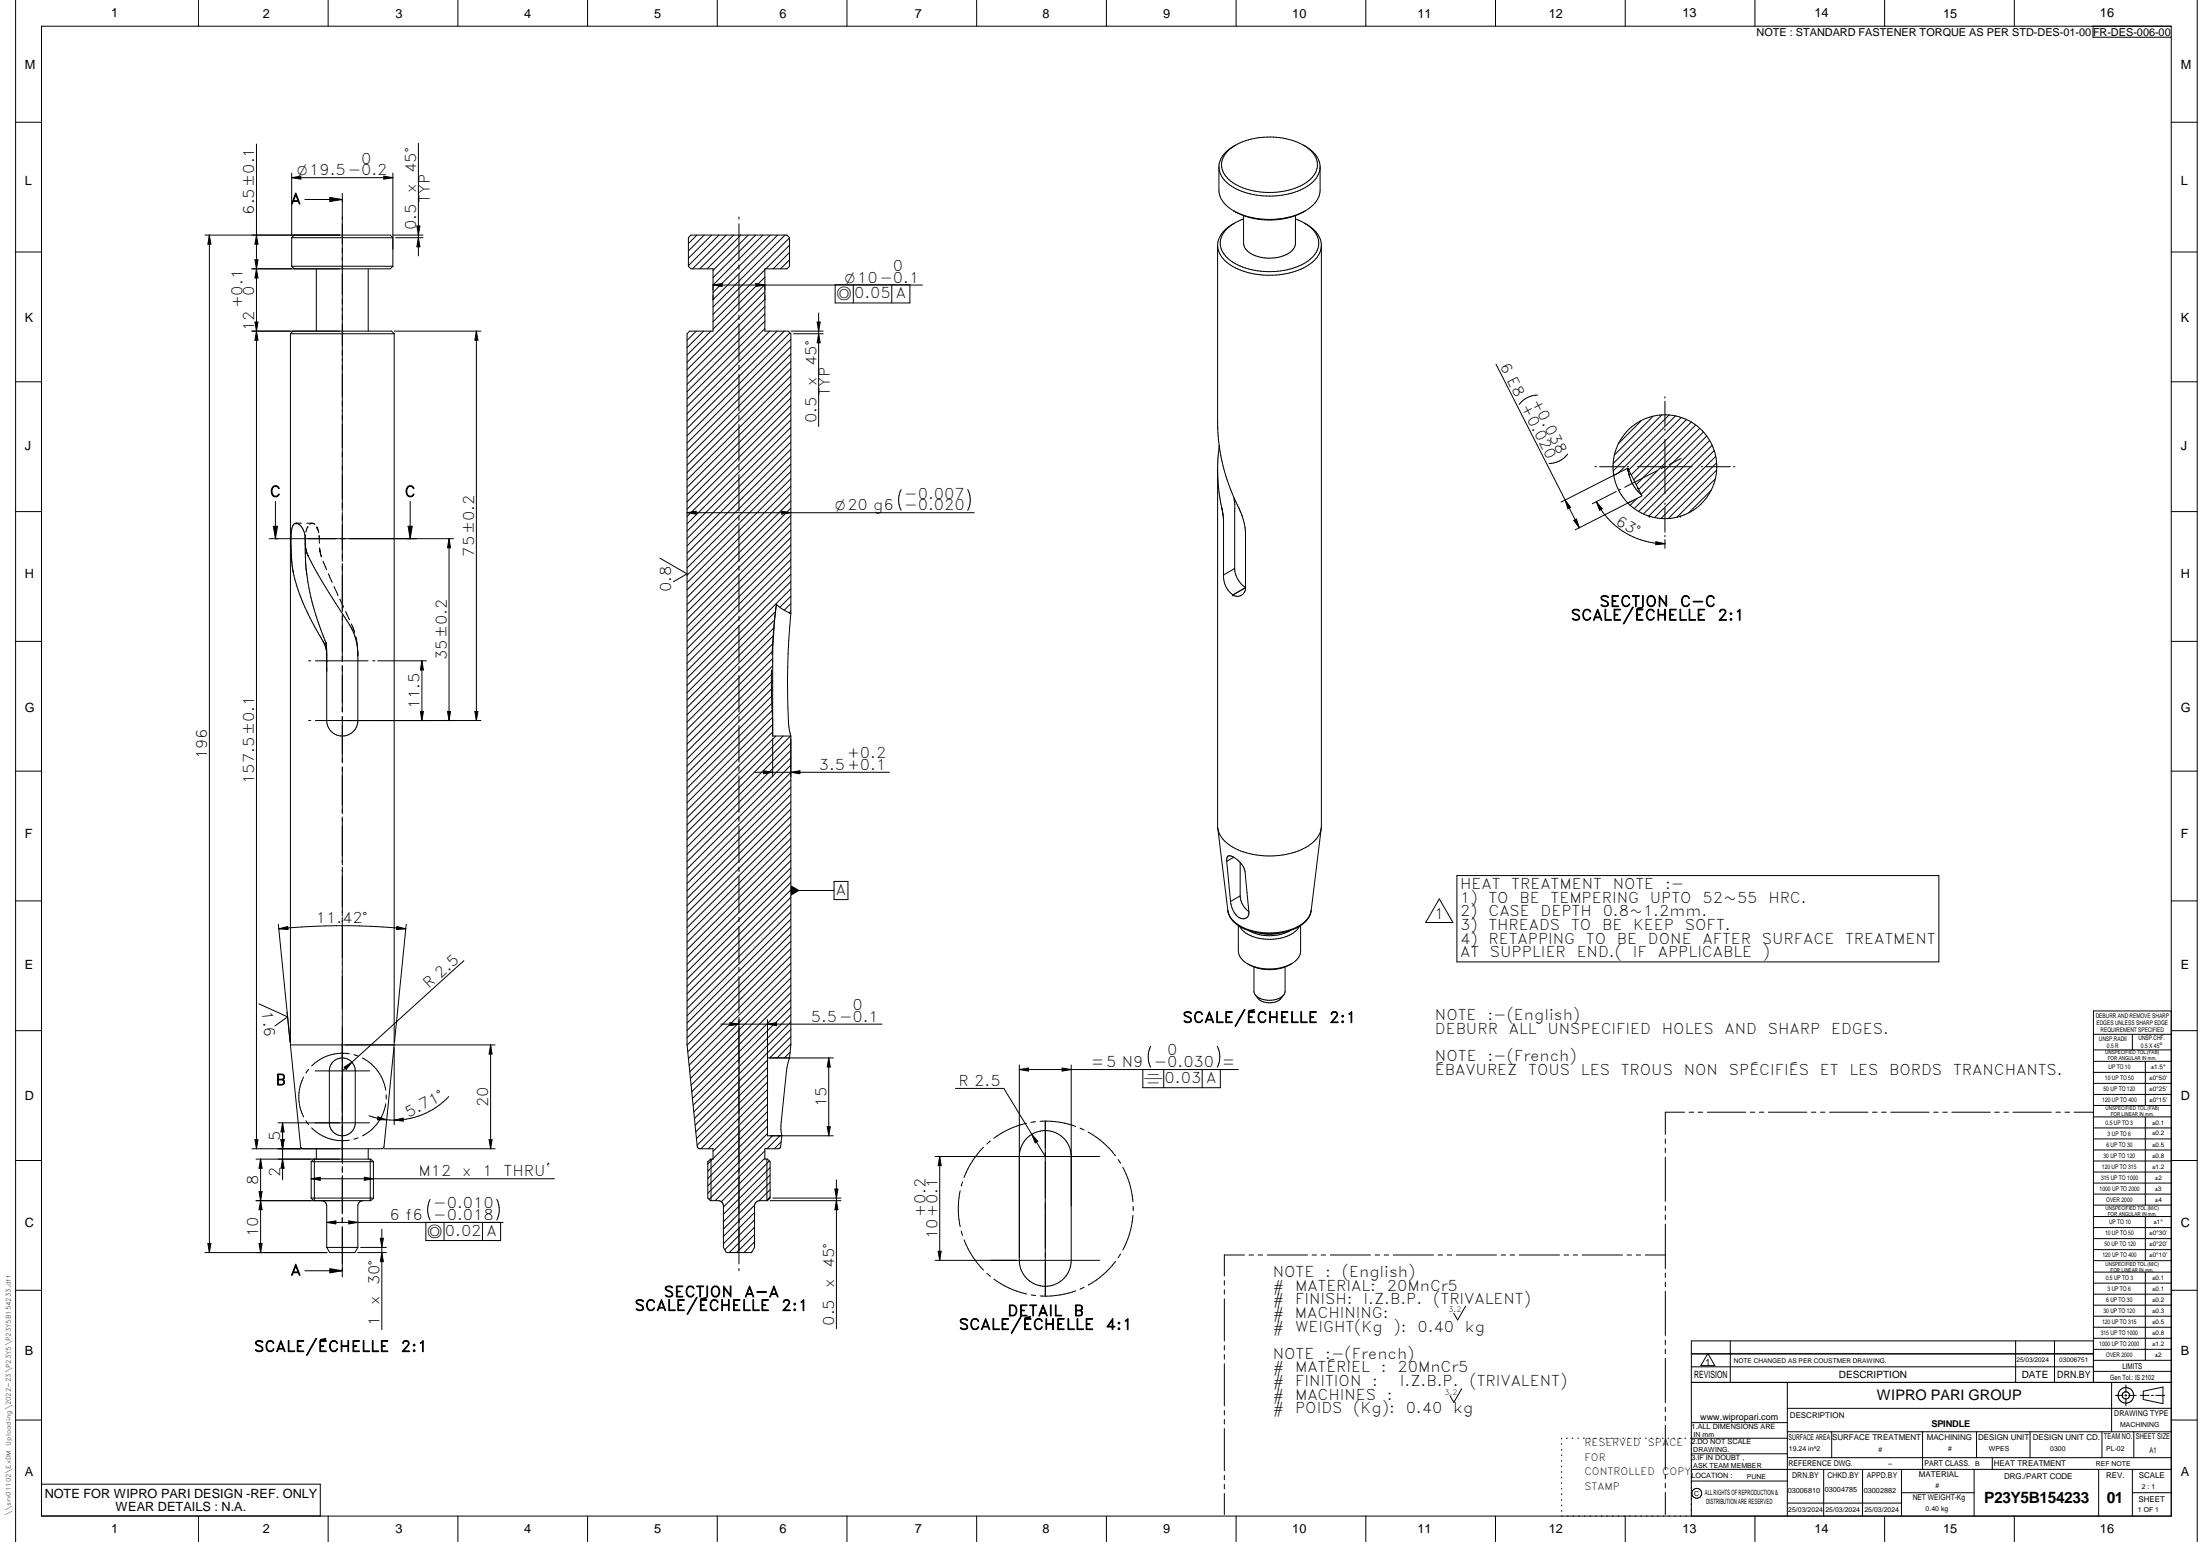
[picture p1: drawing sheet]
<svg xmlns="http://www.w3.org/2000/svg" width="848mm" height="594mm" viewBox="0 0 848 594" stroke-linecap="round" stroke-linejoin="round" font-family="sans-serif">
<g fill="none" stroke="#000" stroke-width=".39">
<path d="M6 .1v593.9M16 10.1h821v574h-821zM76.5 .1v10M126.5 .1v10M176.5 .1v10M226.5 .1v10M276.5 .1v10M326.5 .1v10M376.5 .1v10M426.5 .1v10M476.5 .1v10M526.5 .1v10"/>
<path d="M576.5 .1v10M626.5 .1v10M676.5 .1v10M726.5 .1v10M776.5 .1v10M806.8 10.1v4.3h30.2M847 .1v593.9M6 47.1h10M98.9 55.5v387.1M161.3 55.2v43.4M473.2 58.3a24.9 24.9 0 0 1 20.2-5.3 18.8 18.8 0 0 1 13.4 6.9 7.3 7.3 0 0 1-3 10.2 27.9 27.9 0 0 1-29.2-.2 7.3 7.3 0 0 1-1.4-11.6zM476.3 55.9a10.4 10.4 0 0 0-6.4 8.4"/>
<path d="M502.5 55.9a10.4 10.4 0 0 1 6.4 8.4M837 47.1h10M112.4 66.7v23.8M112.4 68.5l3.6-.6v1.1zM112.4 68.5h39M117.5 76.9h14.5M127.1 76.1l4.9 .8-4.9 .8zM132 74.5v4.8M132 79.5v98.1M148 67.9l3.4 .6-3.4 .5zM151.4 66.7v35.9M469.9 64.3v9a9.8 9.8 0 0 0 5.7 7.9"/>
<path d="M508.9 64.3a10.8 10.8 0 0 1-7.7 8.9 29.9 29.9 0 0 1-27.3-2.1 8.9 8.9 0 0 1-4-6.8M508.9 64.3v9a9.9 9.9 0 0 1-5.7 7.9M6 97.1h10M79 90.6h71.5l.9 1h-39M80.7 90.6v392M80.7 90.6l.6 3.5h-1.2zM98.9 90.6l.5 3.5h-1.1zM112.4 91.6v11M113.5 90.6l-1.1 1M151.5 90.6h11.5M152.5 91.6h10.5M160.7 87.1h1.2l-.6 3.5z"/>
<path d="M161.3 91.6l.6 3.5h-1.2zM268.6 90.6l-3.2 3.3M271.5 90.6l-6.1 6.1M274.3 90.6l-8.9 8.9M277.1 90.6l-11.7 11.7M280 90.6l-13 13M282.8 90.6l-13 13M284.9 83.6v.9M284.9 86.2v14.1M285.6 90.6l-13 13M288.4 90.6l-13.5 13.6M291.3 90.6l-16.4 16.4"/>
<path d="M294.1 90.6l-19.2 19.2M296.9 90.6l-22 22M299.8 90.6l-24.9 24.9M302.6 90.6l-27.7 27.7M304.4 94.5l-9.2 9.1M304.4 91.6l-29.5 29.5M304.4 97.3l-6.3 6.3M469.4 94.5l.2 73.2 1.1 8.4 1.7 6.7 2.6 7.4 3.6 7.9 1.3 5 .2 23.3M475.6 81.2a28.6 28.6 0 0 0 27.6 0M475.6 81.2l.7 .4M476 85.9a10.6 10.6 0 0 0-6.6 8.6M499.4 84.4a12 12 0 0 1 8.9 8.5 9.8 9.8 0 0 1-6.7 9.2 29.2 29.2 0 0 1-27.2-1.7 7.5 7.5 0 0 1-1.9-11.8 16.7 16.7 0 0 1 6.9-4.2"/>
<path d="M499.4 83.1v10.6a6.4 6.4 0 0 1-5.6 5.1 14.2 14.2 0 0 1-13.4-2.5l-.6-1-.4-1.6v-10.6M502.8 85.9a10.6 10.6 0 0 1 6.6 8.6M503.2 81.2a30.6 30.6 0 0 1-26.7 .5M509.4 94.5v223.7a11.1 11.1 0 0 1-7.8 9.2 30.7 30.7 0 0 1-28.1-2.2 9.1 9.1 0 0 1-4.1-7v-137.2M509.4 94.5a10.4 10.4 0 0 1-6.8 8.7 31.1 31.1 0 0 1-28.3-1.1 9.6 9.6 0 0 1-4.9-7.6M837 97.1h10M98.3 100.1h1.1l-.5 3.5zM98.9 103.6l.5 3.5h-1.1zM112.4 102.6l1.1 1M112.4 102.6h39M121.9 103.6v24M141.9 103.6v24"/>
<path d="M151.4 102.6l-.9 1h-53.4M274.9 109.8l3.5-.6v1.2zM274.9 109.8h80.7M284.9 102.1v1.7M284.9 105.6v14M291.4 109.2l3.5 .6-3.5 .6zM294.9 109.6l-30 30M294.9 112.4l-30 30.1M294.9 115.3l-30 30M294.9 118.1l-30 30M294.9 103.9l-20 20.1M294.9 106.8l-20 20"/>
<path d="M304.4 100.1l-3.5 3.5M321.9 109.7v7h28.9v-7M329 109.7v7M343.8 109.7v7M97.1 127.6h53.8l1.1 1M98.3 124.1h1.1l-.5 3.5zM98.9 127.6l.5 3.5h-1.1zM112 128.6h40M112 128.6v274M112.9 127.6l-.9 1M152 128.6v274l-4 39.1-.4 .7-.6 .2h-49.9M152 127.6h33.4"/>
<path d="M183.6 127.6l.6 3.5h-1.2zM183.6 127.6v150M268.4 127.6l-3.5 3.5M271.2 127.6l-6.3 6.4M274.1 127.6l-9.2 9.2M284.9 121.4v1.7M284.9 124.9v14.1M294.9 120.9l-30 30M294.9 123.8l-30 30M294.9 126.6l-30 30M296.7 127.6l-31.8 31.8M299.5 127.6l-34.6 34.6"/>
<path d="M302.3 127.6l-37.4 37.5M304.5 128.2l-39.6 39.7M304.9 130.7l-40 40M304.9 133.6l-40 39.9M304.9 136.4l-40 40M304.9 139.2l-40 40M304.9 127.6h12.4M305.9 128.6h11.4M315 124.1h1.2l-.6 3.5zM315.6 128.6l.6 3.5h-1.2zM315.6 120.6v43.7M6 147.1h10"/>
<path d="M284.9 140.7v1.8M284.9 144.2v14.1M304.9 142l-40 40M304.9 144.9l-40 40M304.9 147.7l-40 40M304.9 150.5l-40 40M304.9 153.4l-40 40M304.9 156.2l-40 40M304.9 159l-40 40M576.7 140.3l32.1 63M592.8 152.2a9 9 0 0 0-7.2 3.7M640.6 159.9l-18.8 18.7"/>
<path d="M641.8 152.8v.6M641.8 154.6v9.4M643.4 159.9l-21.5 21.5M837 147.1h10M132 177.8v19.2M284.9 160.1v1.7M284.9 163.6v14M284.9 179.4v1.7M304.9 161.8l-40 40M304.9 164.7l-40 40M304.9 167.5l-40 40M304.9 170.3l-40 40"/>
<path d="M304.9 173.1l-40 40M304.9 176l-40 40M304.9 178.8l-40 40M470 171.8v.2a71.5 71.5 0 0 0 1.3 25.3v.3M604.3 174.9a9 9 0 0 1-7.1 3.7M614.8 179.8h.6M616.6 179.8h9.4M622.3 175.3l-.5 3.9 .3 3.9M627.2 179.8h.6M631.3 179.8h21M632.9 161.9l-9 9M637.3 160.3l-15 15"/>
<path d="M641.8 169.3v21M641.8 165.2v.6M641.9 179.8l-1.5 .8M645.9 160.2l-22 22M648 176.6l-4.5 2.4M648.1 160.8l-20.2 20.3M650.1 161.6l-21.3 21.3M652 162.6l-22.2 22.2M653.7 163.7l-23 23M655.3 165l-23.6 23.5M655.8 179.8h.6M656.7 166.4l-24.1 24.1"/>
<path d="M657.6 179.8h9.4M657.9 168l-27.9 27.9M657.9 168a20 20 0 0 1 1.7 21M657.9 168a20 20 0 0 0-20.2-7.8 20 20 0 0 0-15.4 15.1M659 169.7l-27.3 27.4M660 171.6l-26.5 26.4M660.8 173.6l-25.2 25.2 .2 .1M661.4 175.8l-23.6 23.6M661.7 178.3l-21.4 21.4M668.2 179.8h.6M6 197.1h10M106.2 193.1v14.4"/>
<path d="M132 197.4v18.9M158.1 193.1v14.4M264.9 197.5h110.6M264.9 197.5l3.5-.6v1.2zM284.9 182.9v14.1M284.9 198.7v1.7M301.4 196.9l3.5 .6-3.5 .6zM304.9 181.6l-40 40M304.9 184.5l-40 40M304.9 187.3l-40 40M304.9 190.1l-40 40M304.9 193l-40 40"/>
<path d="M304.9 195.8l-40 40M304.9 198.6l-40 40M347.4 188.6a9 9 0 0 0 0 8M373.1 188.6a9 9 0 0 1 0 8M471.3 197.6l.1 .1M471.4 197.7v.4M471.4 198.1v.1M471.4 198.2v.1M471.4 198.3l.1 .1M471.5 198.4l.2 23.1M475.7 191.7l.3 2.6v24.7M603.4 192.7l2.1 2.8-1.1 .5z"/>
<path d="M615.4 193.3a29.7 29.7 0 0 0 26.4 16.2M615.4 193.3l2.2 2.7-1 .6zM622.1 183.1a19.8 19.8 0 0 0 5.4 10.7M623 189.4l-9.2 4.7M623.8 182.2l-22 11.2M624.7 188.5l-.7 .4M627.5 180.5h.1M627.5 180.4h.1M627.5 180.4l5.4 10.7-5.4 2.7M627.5 180.4l-5.4 2.7M627.5 180.6v.2M627.5 180.6h.1"/>
<path d="M627.5 193.8l1 .9M627.5 180.8l.1 .4M627.5 180.8h.1M627.6 180.8v.1M627.6 181.3l.1 .1M627.6 181.3h.1M627.6 181.2h.1M627.7 181.4v.1M627.7 181.4h.1M627.7 181.5v.2M627.7 181.7h.1M627.7 181.7l.1 .5"/>
<path d="M627.8 182.2l.2 .8M627.8 182.3h.1M627.9 182.4v.1M628 183h.1M628.1 183v.2M628.1 183.2h.1M628.1 183.2l1.7 4.1 2.9 3.3M629.3 192.9l-22.1 11.2M631.1 192l-2.7 2.7M631.1 187.8h.1M631.1 187.8l.1 .1M631.2 187.9l.4 .6"/>
<path d="M631.6 188.5h.1M635.8 198.9h.1M638.8 181.4l-12.5 6.3M641.8 193.8v.6M641.8 195.6v9.4M647.8 198.9h.1M659.6 189l-8.7 8.6M659.6 189a20 20 0 0 1-31.1 5.7M661.3 184.4l-14.8 14.9M661.8 181.1l-18.7 18.7M837 197.1h10M103.8 207.5h4.8"/>
<path d="M105.4 202.8h1.6l-.8 4.7zM108.8 207.5h66M114.1 201.6a2.46 2.46 0 0 0-1.7 2.6v11.1l.4 4 .9 3.9 1.7 5.5 2.1 5.2 3 6 4.2 7.5M114.1 201.6h2.1M114.1 201.6h.1M114.1 201.6a5.2 5.2 0 0 1 3.5 5.4M117.6 207.5l.2 8.4 .4 5M117.6 207v.5M117.6 207l.1 .6M117.7 207.6l.3 4.1M117.7 206.1l-.1 .9M118 211.7v.1"/>
<path d="M118 211.8v.2M118 212l.5 1.5M118.3 201.6h2.1M118.4 213.4l.2 .4M118.5 213.6l6.2 11.3 11.1 17.8 1.5 4.1 .6 5.1M118.6 202.9l-.7 2.1M118.7 202.9h.1M118.7 214v.1M120.4 201.6l-1 .4M120.4 201.6l1 .4M122.1 203l.2 .3M122.1 203h.1"/>
<path d="M122.3 203.4l.6 1.8M122.3 203.4h.1M123 206.4l.1 2.9M123 206.4h.1M123.2 211.1v.3M123.2 211.1h.1M123.2 211.5l.6 2.7M123.2 211.4v.1M123.3 212.1l.1 .2M123.4 212.4h.1M123.8 214.2v.1M123.8 214.3l.1 .2"/>
<path d="M124.5 216.2l1.4 3.3M132 217.1v18.5M157.3 202.8h1.6l-.8 4.7zM173.1 207.5v70.1M173.1 207.5l.6 3.6h-1.2zM254.4 215l10.5 6.1-5.3 3M284.9 202.2v14.1M284.9 218.1v1.7M304.9 201.4l-40 40M304.9 204.3l-40 40M304.9 207.1l-40 40M304.9 209.9l-40 40"/>
<path d="M304.9 212.7l-40 40.1M304.9 215.6l-40 40M304.9 218.4l-40 40M476 219l-4.3 2.5M476 219a9.3 9.3 0 0 0 4.1 7.3M606.7 200.5l1-.5 1.1 3.3zM638.3 208.7l3.5 .8-3.5 .4zM641.8 207.9v3.3M641.8 206.2v.6M118.2 221l1.1 6.6 1.4 5.7 1.9 6.4 3 7.9M118.2 220.9v.1M126.6 221.1l1.4 3.2"/>
<path d="M128.8 225.9l1.4 3.2M130.2 229.1h.1M131 230.8l1.5 3.1M132 236.7v18.3M133.2 235.6l1.5 3.1M284.9 221.6v14M284.9 237.4v1.7M298.6 238.8l-33.7 33.7M298.9 236l-1 14.3v33.3M298.9 235.7l-34 34M299.3 232.8l-1.1 9.7-.6 9.8M299.3 232.8l-.2 1.6"/>
<path d="M299.3 232.8l2.5 2 3.1 1.6M304.9 235.4l-.7 .7M304.9 221.2l-40 40M304.9 224.1l-40 40M304.9 226.9l-40 40M304.9 232.6l-2.6 2.5M304.9 229.7l-4.3 4.3M304.9 236.4v-107.8l-1-1h-9v-24h8.5l1-1v-11l-1-1h-37l-1 1v11l1 1h8.5v24h-9l-1 1v274l3.9 39.1 .7 .8 5.4 .1v4h-1l-1 1v14l1 1h3a2.02 2.02 0 0 1 2 2v16l1.1 2h9.7l1.2-2v-16a2.02 2.02 0 0 1 2-2h3l1-1v-14l-1-1h-1v-4h5.1l.9-.6a14.2 14.2 0 0 0 .1-6.9l2.2-22.5 1.2-5 .5-5v-119M304.9 236.4a259.2 259.2 0 0 0-.6 44.8l.6 2.4M471.7 221.5a9 9 0 0 0 3.5 7.7l4.9-2.8M475.3 229.2h.1M480.1 226.4l-4.8 2.8"/>
<path d="M480.1 226.4a3.1 3.1 0 0 1-1.5 2.9 3.1 3.1 0 0 1-3.3-.1M6 247.1h10M119 254.6h.8M121.6 254.6h20.3M124.7 247.4h.1M124.7 247.4l1 2.5 .2 2.4M125.6 247.6l.1 .1M125.7 247.7l.2 6.9M125.7 248.2l.1 .3M125.9 254.6h.1M125.9 254.6v18.6a13.2 13.2 0 0 0 1.1 7.8 6 6 0 0 0 4.9 2.6M125.9 254.6v3.9"/>
<path d="M125.9 257.9v.4M125.9 252.3h.1M125.9 252.3v2.3M132 256.4v17.9M135.4 240.4l1.3 3.2M137.2 245.4l.6 3.4M137.9 250.6v1.3M137.9 252.3h.1M137.9 252.3v20.9a13.2 13.2 0 0 1-1 7.8 5.9 5.9 0 0 1-4.9 2.6M137.9 251.9v.4M143.7 254.6h.8M145.6 254.6h18.8"/>
<path d="M162.6 254.6l.6 3.5h-1.1zM162.6 254.6v23M284.9 240.9v14.1M284.9 256.7v1.7M297.4 258.1l.5 25.5M297.9 253.7l-33 33M297.9 256.5l-33 33M297.9 259.4l-33 33M297.9 254.6h.1M297.9 250.8l-33 33.1M298 247.9l-33.1 33.1M298.2 244.9l-33.3 33.3"/>
<path d="M298.4 241.9l-33.5 33.5M837 247.1h10M119 277.6h.8M121.6 277.6h63.8M132 276v17.9M162.1 274.1h1.1l-.6 3.5zM172.5 274.1h1.2l-.6 3.5zM183 274.1h1.2l-.6 3.5zM284.9 260.2v14.1M284.9 276.1v1.7M284.9 279.5v14.1M297.9 262.2l-33 33"/>
<path d="M297.9 265l-33 33M297.9 267.8l-33 33M297.9 270.7l-33 33M297.9 273.5l-33 33M297.9 276.3l-33 33M297.9 279.1l-33 33M6 297.1h10M132 283.6h.1M132 295.4v18.2M284.9 295.4v1.7M284.9 298.9v14M290.9 297.5h52"/>
<path d="M294.4 296.9l3.5 .6-3.5 .6zM297.9 282l-33 33M297.9 284.6v14.7M297.9 283.6h7M299.1 283.6l-34.2 34.2M301.9 283.6l-37 37M304.7 283.6l-39.8 39.9M304.9 286.3l-40 40M304.9 289.1l-40 40M304.9 292l-40 40M304.9 294.8l-40 40M304.9 297.6l-40 40"/>
<path d="M304.9 297.5l3.5-.6v1.2zM837 297.1h10M132 314.7v18.5M284.9 314.7v1.8M284.9 318.2v14.1M304.9 300.4l-40 40M304.9 303.3l-40 40M304.9 306.1l-40 40M304.9 308.9l-40 40M304.9 311.7l-40 40M304.9 314.6l-40 40M304.9 317.4l-40 40"/>
<path d="M469.4 319l3.9 31.8M509.3 319l-4 32.5M132 334.1v18.8M284.9 334.1v1.7M284.9 337.6v14M304.9 320.2l-40 40M304.9 323.1l-40 40M304.9 325.9l-40 40M304.9 328.7l-40 40M304.9 331.6l-40 39.9M304.9 334.4l-40 40M304.9 337.2l-40 40"/>
<path d="M321.5 339.6h5.4v7h-5.4zM472.9 331.8l1.4 15.5M475.6 330.3l-2.7 1.5M475.6 330.3l-.3-.2a1.49 1.49 0 0 0-2-.2 1.49 1.49 0 0 0-.4 1.9M475.6 330.3l2.5 2M478.1 332.3v12.9M478.1 332.3l1.2 1.6 .6 1.6 1.5 15.9a2.44 2.44 0 0 1-1.5 2.5 2.44 2.44 0 0 1-2.9-.8l-1.8-2.7-.9-3.1M561.6 337.3h185.8v33.3h-185.8zM6 347.1h10M107.3 356.1l4.5 45.4M107.5 357.8a246.6 246.6 0 0 1 48.9 0M107.5 357.8l3.4-.8 .1 1.1z"/>
<path d="M132 353.4v19.1M153 357l3.4 .8-3.5 .3zM156.6 356.1l-4.5 45.4M284.9 353.4v1.7M284.9 356.9v14M304.9 340l-40 40M304.9 342.9l-40 40M304.9 345.7l-40 40M304.9 348.5l-40 40M304.9 351.3l-40 40.1M304.9 354.2l-40 40M304.9 357l-40 40"/>
<path d="M304.9 359.8l-40 40M304.9 343.1h16.6M473.3 350.8h.1M473.3 350.8a10.6 10.6 0 0 0 8.3 7.8l5.7 1.1 4.9-.1 4.9-1 4.4-2.1a9.4 9.4 0 0 0 3.4-3.8M473.3 350.8a10.8 10.8 0 0 0 8.7 7.6 23.9 23.9 0 0 0 20.8-3.1l1.6-1.8 .9-2M477.4 356.6v9.8a7.2 7.2 0 0 0 5.7 5.9 17.6 17.6 0 0 0 16.8-2.5l1.1-1.6 .3-1.2 .1-10.4M478.1 345.2a7.8 7.8 0 0 0 3.3 6M478.1 345.2l-3.8 2.1M481.5 358.5a17 17 0 0 0 15.8 0M485.9 359.6a17.2 17.2 0 0 0 6.9 0M500.9 356.9a13.2 13.2 0 0 1-12 5 12.9 12.9 0 0 1-11-5M505.3 351.5l-.3 1"/>
<path d="M505.4 350.9l-.1 .6M554.8 346.3l5.3 9.1h-10.5zM837 347.1h10M132 372.7v17.6M178.8 370.1l-46.8 42.5M284.9 372.7v1.8M284.9 376.2v14.1M304.9 379.6l-38.5 38.5M304.9 376.8l-38.8 38.7M304.9 374l-39 38.9M304.9 371.1l-39.3 39.3M304.9 362.6l-40 40.1"/>
<path d="M304.9 368.3l-39.5 39.5M304.9 365.5l-39.8 39.7M480.9 371.3a17 17 0 0 0 17 0M483.4 372.5v9.4a4.9 4.9 0 0 0 5.3 3.5 7.8 7.8 0 0 0 6-1.9M495.4 372.5v9.4a3.9 3.9 0 0 1-1.6 2.8 6.7 6.7 0 0 1-8.9 0l-1-1.4M6 397.1h10M99.8 386.8l11.1 5-5 3.5M132 390.4v3.4M132 393.9v54.4M277.9 394.6h62.1M281.4 394l3.5 .6-3.5 .6zM284.9 392v95"/>
<path d="M295.9 394.6l3.5-.6v1.2zM295.9 392.8v44.8h25.3M304.9 399.4l-8.2 8.2M304.9 396.6l-37 36.9M304.9 393.8l-37.2 37.1M304.9 390.9l-37.5 37.5M304.9 382.5l-38.2 38.1M304.9 388.1l-37.7 37.7M304.9 385.3l-38 37.9M807 398.5h30M822 398.5v6M837 397.1h10"/>
<path d="M837 389.5h-30v143.1M112 402.6h78.9M112 402.6l3.9 39.1 .4 .7 .6 .2M117 415a16.8 16.8 0 0 0 0 15.3M118.9 412l-1 1.4M121.5 412.6h21M128.4 409a5 5 0 0 1 5.5-1 5 5 0 0 1 3 4.6v20a5 5 0 0 1-4.9 5 5 5 0 0 1-5-5v-20l.3-1.9zM132.7 411.1l3-1.9-2.2 2.8zM134.7 406a16.7 16.7 0 0 0-14.6 4.7M136.4 406.3l1.6 .6M139.7 407.6a16.8 16.8 0 0 1 9 12.4M152 403.6v29.7"/>
<path d="M189.1 402.6l.6 3.5h-1.2zM189.1 402.6v40M295.9 408.4l-27.7 27.7M295.9 411.2l-27.4 27.5M295.9 419.7l-22.9 22.9M295.9 414.1l-27.2 27.1M295.9 416.9l-25.7 25.7M295.9 407.6h25.3M304.6 405.4l-2.2 2.2M304.9 402.3l-5.4 5.3M319.5 407.6l.6 3.5h-1.2zM319.5 407.6v30"/>
<path d="M368.3 419.3h18.7l15.9 26.3M392.9 410.3v75.3a10 10 0 0 0 10 10 10 10 0 0 0 10-10v-75.3M392.9 412.1h84.5M392.9 412.1l3.6-.6v1.1zM409.4 411.5l3.5 .6-3.5 .5zM440.5 412.1v7h29.9v-7M443.6 403.1a9 9 0 0 0 0 8.1M448.6 412.1v7M463.4 412.1v7M469.3 403.1a9 9 0 0 1 0 8.1M807 404.5h30M807 408.9h30"/>
<path d="M807 413.2h30M807 417.4h30M827 408.9v17M98.3 439.1h1.1l-.5 3.5zM108.3 439.1h1.2l-.6 3.5zM108.9 432.6l.6 3.5h-1.2zM108.9 432.6v22M117.9 431.8l1 1.4M120.1 434.5a16.9 16.9 0 0 0 14.6 4.8M138.1 438.4l-1.7 .5M142.2 429.9l4.8 1.2 5 .4M142.5 432.6h-35.3"/>
<path d="M145.7 430.3l3.4 1.1h-3.6zM148.7 425.2a16.8 16.8 0 0 1-9 12.4M148.9 421.7v1.8M152 431.5l3.4-.7 .1 1.1zM173 422.5a28.9 28.9 0 0 1-21 9M188.5 439.1h1.2l-.6 3.5zM295.9 428.2l-23 23M295.9 431.1l-23 22.9M295.9 433.9l-23 23M295.9 436.7l-23 23M295.9 422.6l-21 21M295.9 425.4l-21 21"/>
<path d="M297.8 437.6l-24.5 24.5M300.7 437.6l-5 5M301.1 439.9l-2.6 2.7M318.9 434.1h1.2l-.6 3.5zM381.7 439.6l-1.3 1.2M395.7 432.8a33.4 33.4 0 0 0-12.6 5.7M397.7 437l2.3 2.7-.9 .6zM399.2 432.2l-1.7 .2M400.9 432a33.1 33.1 0 0 1 13.8 2M402.9 431.9v67.4M416.3 434.6l1.6 .8M419.5 436.2a33.7 33.7 0 0 1 10.5 9"/>
<path d="M642 438.8v1.7M649.4 428.5h-7.4v8.5M651.2 428.5h1.7M654.6 428.5h1.8M658.2 428.5h14.8M674.7 428.5h1.7M678.2 428.5h1.7M681.7 428.5h14.8M698.3 428.5h1.7M701.8 428.5h1.7M705.3 428.5h14.8M721.8 428.5h1.8"/>
<path d="M725.3 428.5h1.8M728.9 428.5h14.7M745.4 428.5h1.7M748.9 428.5h1.7M752.4 428.5h14.8M769 428.5h1.7M772.5 428.5h1.7M776 428.5h14.8M792.5 428.5h1.8M796 428.5h1.8M799.5 428.5h7.4M807 421.6h30"/>
<path d="M807 425.9h30M807 430.3h30M807 434.6h30M807 438.8h30M827 430.3v34M6 447.1h10M98.7 446.6h44.2l1.1 1M99.9 459.1h1.1l-.5 3.5zM100.5 446.6l.5 3.5h-1.1zM100.5 446.6v36M108.9 446.6l.6 3.5h-1.2zM120 447.6h24"/>
<path d="M120 447.6v14M120 454.1h93.7M120 454.1l3.4-.5v1.1zM120.9 446.6l-.9 1M121.2 446.6v16M121.9 442.6v4M132 449.4v2.4M132 452.9v14.7M140.4 453.6l3.6 .5-3.6 .6zM141.9 442.6v4M142.7 446.6v16M144 447.6v14"/>
<path d="M148.1 442.6h42.8M274.1 446.6v16M274.7 446.6l-1.8 1.8M294.9 443.4l-19.2 19.2M294.9 446.2l-16.8 16.8M295.6 446.6v16M296.6 447.3l-17.7 17.7M296.9 449.9l-18 17.9M296.9 452.7l-18 18M296.9 455.5l-18 18M296.9 458.3l-4.3 4.3M321.8 458.1h1.2l-.6 3.5z"/>
<path d="M322.4 454.6v57.3M362.2 445.6v40M362.2 445.6l.6 3.5h-1.1zM370.1 458.7a33.4 33.4 0 0 0 0 13.9M371.1 455.3l-.5 1.7M379.1 442a34.1 34.1 0 0 0-7.5 11.7M412.9 445.6a10 10 0 0 0-10-10 10 10 0 0 0-10 10M423.9 445.6h-63.4M431 446.7l.9 1.4M432.8 449.7a32.8 32.8 0 0 1 3.9 13.3M642 442.3v1.7M642 445.8v17.1"/>
<path d="M807 443h30M807 447.3h30M807 451.5h30M807 455.8h30M837 447.1h10M80.1 479.1h1.2l-.6 3.5zM99.9 479.1h1.1l-.5 3.5zM100.5 462.6l.5 3.5h-1.1zM120 461.6h24M120 461.6l.9 1M124 462.6a1.99 1.99 0 0 1 1.9 2v16M125.9 471h68.1"/>
<path d="M125.9 471l3.6-.6v1.1zM132 469.1v2M132 472.5v14.5M134.5 470.4l3.4 .6-3.4 .5zM140 462.6a2.02 2.02 0 0 0-2.1 2v16M144 461.6l-1.1 1h-44.2M146.6 477.1h1.2l-.6 3.5zM147.2 473.6v38.7M165.8 462a9 9 0 0 0 0 8.1M171.2 471v6.9M186 471v6.9M191.5 462a9 9 0 0 1 0 8.1"/>
<path d="M193 471v6.9h-28.8v-6.9M290.9 478.5l-4.1 4.1M290.9 475.7l-7 6.9M290.9 472.8l-9.8 9.8M290.9 467.2l-12 12M290.9 470l-11.5 11.5M290.9 464.3l-12 12M296.9 461.2l-1.5 1.4M296.9 462.6h27.3M297.9 461.6h26.3M322.4 462.6l.6 3.5h-1.2zM370.6 474.3l.5 1.7"/>
<path d="M371.6 477.6a33.7 33.7 0 0 0 7.5 11.7M436.7 468.3a33.7 33.7 0 0 1-3.9 13.3M436.8 464.8v1.7M642 464.6v1.8M642 468.1v1.8M642 471.6v17.1M807 460h30M807 464.3h30M807 468.7h30M807 472.9h30M807 477.2h30M827 468.7v17"/>
<path d="M6 497.1h10M79 482.6h47M117.5 489.6h14.5M125.9 480.6l1.2 2h9.7l1.1-2M125.9 480.6h12M127.1 488.8l4.9 .8-4.9 .8zM132 487.2v4.8M137.8 482.6h11.1M139 480.6h9.9M147.2 482.6l.6 3.5h-1.2zM284.9 488.7v.9M289.9 482.3l-.3 .3"/>
<path d="M361.7 482.1h1.1l-.6 3.5zM380.4 490.6l1.3 1.1M383.1 492.8a33.7 33.7 0 0 0 12.7 5.7M397.5 498.9l1.7 .2M414.7 497.3a33.4 33.4 0 0 1-13.7 2M417.9 495.9l-1.6 .8M423.9 485.6h-63.4M430 486a33.9 33.9 0 0 1-10.5 9.1M431.9 483.1l-.9 1.5M472 493.4v1.7M472 496.9v1.7M479.7 483.5h-7.7v8.1"/>
<path d="M481.5 483.5h1.7M485 483.5h1.7M488.5 483.5h15.5M505.8 483.5h1.7M509.3 483.5h1.7M512.8 483.5h15.5M530.1 483.5h1.7M533.6 483.5h1.7M537.1 483.5h15.5M554.4 483.5h1.7M557.9 483.5h1.7M561.4 483.5h15.5"/>
<path d="M578.7 483.5h1.7M582.1 483.5h1.8M585.7 483.5h15.5M602.9 483.5h1.8M606.4 483.5h1.8M609.9 483.5h15.6M627.2 483.5h1.7M630.7 483.5h1.8M634.2 483.5h7.8M642 490.5v1.7M642 494v1.7M642 497.5v17"/>
<path d="M807 481.4h30M807 485.7h30M807 490.1h30M807 494.3h30M807 498.6h30M827 490.1v34M837 497.1h10M472 500.4v16.2M472 518.4v1.7M564.9 503.3l-3 5.2-1.5-2.6M642 516.3v1.7M642 519.8v1.7"/>
<path d="M667 516.6v16M777 516.6v16M792 516.6v16M807 516.6h-155v67.5M807 502.8h30M807 507.1h30M807 511.3h30M807 515.6h30M807 519.9h30M472 521.9v1.7M472 525.4v16.2M563.5 535.1l-3.1 5.2-1.5-2.6"/>
<path d="M642 523.3v17.1M652 532.6h185.2M652 526.6h155M652 521.6h155M658.4 521.4l2.7 4.7h-5.4zM689 532.6v51.5M807 524.1h30M807 528.3h30M814 532.6v19M815.5 537.6h2.9M819.1 537.6h.7M819.5 533.6v2.9"/>
<path d="M819.5 537.2v.8M819.5 538.7v2.9M820.6 537.6h2.9M825 537.6h3.4M826.2 536l7.6-1.6v6.4l-7.6-1.6zM829.3 537.6h.9M831 537.6h3.5M6 547.1h10M472 543.4v1.7M472 546.9v1.7M472 550.4v16.2M602 554.1v.3"/>
<path d="M602 556.2v.4M602 558.4v.3M603.8 554.1h.4M606 554.1h.3M608.2 554.1h.3M610.4 554.1h.3M612.5 554.1h.4M614.7 554.1h.3M616.9 554.1h.3M619.1 554.1h.3M621.2 554.1h.4M623.4 554.1h.3"/>
<path d="M625.6 554.1h.3M627.8 554.1h.3M629.9 554.1h.4M632.1 554.1h.3M634.3 554.1h.3M636.5 554.1h.3M638.6 554.1h.4M640.8 554.1h.3M642 542.1v1.8M642 545.6v1.8M642 549.1v17.1M643 554.1h.3"/>
<path d="M645.2 554.1h.3M647.3 554.1h.4M649.5 554.1h.3M651.7 554.1h37.3M652 548.1h37M689 542.6h148M689 551.6h148M706.1 551.6v10M741.1 551.6v14.5M761.9 551.6v10M782.6 551.6v10M810.3 551.6v10"/>
<path d="M822.6 551.6v10M837 547.1h10M16 571.8h107.5v12.3h-107.5M472 568.4v1.7M472 571.9v1.7M472 575.4v8.1M602 560.5v.4M602 562.7v.3M602 564.8v.3M602 566.9v.4M602 569.1v.3M602 571.2v.4"/>
<path d="M602 573.4v.3M602 575.5v.4M602 577.7v.3M602 579.8v.3M642 568v1.7M642 571.5v1.7M642 575v8.5M652 570.6h37M652 566.1h185M652 560.1h37M689 561.6h148M689 579.1h44"/>
<path d="M703 566.1v18M718 566.1v18M733 575.1h28M733 566.1v18M761 566.1v18M768 561.6v4.5M809 566.1v18M822 575.1h15M822 566.1v18M76.5 584.1v9.9M126.5 584.1v9.9M176.5 584.1v9.9"/>
<path d="M226.5 584.1v9.9M276.5 584.1v9.9M326.5 584.1v9.9M376.5 584.1v9.9M426.5 584.1v9.9M476.5 584.1v9.9M526.5 584.1v9.9M576.5 584.1v9.9M602 582v.3M626.5 584.1v9.9M676.5 584.1v9.9M726.5 584.1v9.9"/>
<path d="M776.5 584.1v9.9"/>
<circle cx="819.5" cy="537.6" r="3"/>
<circle cx="819.5" cy="537.6" r="1.39"/>
<circle cx="654.1" cy="575.3" r="1.89"/>
</g>
<g fill="#000">
<path d="M112.4 68.5l3.6-.6v1.1zM127.1 76.1l4.9 .8-4.9 .8zM148 67.9l3.4 .6-3.4 .5zM80.7 90.6l.6 3.5h-1.2zM98.9 90.6l.5 3.5h-1.1zM160.7 87.1h1.2l-.6 3.5zM161.3 91.6l.6 3.5h-1.2zM98.9 103.6l.5 3.5h-1.1zM98.3 100.1h1.1l-.5 3.5zM274.9 109.8l3.5-.6v1.2zM291.4 109.2l3.5 .6-3.5 .6zM98.9 127.6l.5 3.5h-1.1z"/>
<path d="M98.3 124.1h1.1l-.5 3.5zM183.6 127.6l.6 3.5h-1.2zM315 124.1h1.2l-.6 3.5zM315.6 128.6l.6 3.5h-1.2zM264.9 197.5l3.5-.6v1.2zM301.4 196.9l3.5 .6-3.5 .6zM603.4 192.7l2.1 2.8-1.1 .5zM615.4 193.3l2.2 2.7-1 .6zM105.4 202.8h1.6l-.8 4.7zM157.3 202.8h1.6l-.8 4.7zM173.1 207.5l.6 3.6h-1.2zM606.7 200.5l1-.5 1.1 3.3z"/>
<path d="M638.3 208.7l3.5 .8-3.5 .4zM162.6 254.6l.6 3.5h-1.1zM162.1 274.1h1.1l-.6 3.5zM172.5 274.1h1.2l-.6 3.5zM183 274.1h1.2l-.6 3.5zM294.4 296.9l3.5 .6-3.5 .6zM304.9 297.5l3.5-.6v1.2zM107.5 357.8l3.4-.8 .1 1.1zM153 357l3.4 .8-3.5 .3zM304.9 341.1l3.5 2-3.5 2zM281.4 394l3.5 .6-3.5 .6zM295.9 394.6l3.5-.6v1.2z"/>
<path d="M132.7 411.1l3-1.9-2.2 2.8zM189.1 402.6l.6 3.5h-1.2zM319.5 407.6l.6 3.5h-1.2zM392.9 412.1l3.6-.6v1.1zM409.4 411.5l3.5 .6-3.5 .5zM98.3 439.1h1.1l-.5 3.5zM108.3 439.1h1.2l-.6 3.5zM108.9 432.6l.6 3.5h-1.2zM145.7 430.3l3.4 1.1h-3.6zM152 431.5l3.4-.7 .1 1.1zM188.5 439.1h1.2l-.6 3.5zM318.9 434.1h1.2l-.6 3.5z"/>
<path d="M397.7 437l2.3 2.7-.9 .6zM99.9 459.1h1.1l-.5 3.5zM100.5 446.6l.5 3.5h-1.1zM108.9 446.6l.6 3.5h-1.2zM120 454.1l3.4-.5v1.1zM140.4 453.6l3.6 .5-3.6 .6zM321.8 458.1h1.2l-.6 3.5zM362.2 445.6l.6 3.5h-1.1zM80.1 479.1h1.2l-.6 3.5zM99.9 479.1h1.1l-.5 3.5zM100.5 462.6l.5 3.5h-1.1zM125.9 471l3.6-.6v1.1z"/>
<path d="M134.5 470.4l3.4 .6-3.4 .5zM146.6 477.1h1.2l-.6 3.5zM322.4 462.6l.6 3.5h-1.2zM127.1 488.8l4.9 .8-4.9 .8zM147.2 482.6l.6 3.5h-1.2zM361.7 482.1h1.1l-.6 3.5z"/>
</g>
<g font-size="6">
<text x="764.9" y="579">P23Y5B154233</text>
<text x="812.1" y="578.9">01</text>
</g>
<g font-size="5.7">
<text x="139.2" y="63">0</text>
<text x="160.4" y="66.6" transform="rotate(-90 160.4 66.6)">45°</text>
<text x="160.4" y="74.4" transform="rotate(-90 160.4 74.4)">x</text>
<text x="98" y="82.7" transform="rotate(-90 98 82.7)">6.5±0.1</text>
<text x="112" y="78.6">A</text>
<text x="165.7" y="78.2" transform="rotate(-90 165.7 78.2)">TYP</text>
<text x="160.4" y="88.8" transform="rotate(-90 160.4 88.8)">0.5</text>
<text x="344.2" y="104.4">0</text>
<text x="98" y="113.9" transform="rotate(-90 98 113.9)">0</text>
<text x="93.4" y="118.9" transform="rotate(-90 93.4 118.9)">+0.1</text>
<text x="329.3" y="115">0.05 A</text>
<text x="98" y="127.4" transform="rotate(-90 98 127.4)">12</text>
<text x="314.7" y="141" transform="rotate(-90 314.7 141)">45°</text>
<text x="578.1" y="141" transform="rotate(63 578.1 141)">6 E8</text>
<text x="314.7" y="148.8" transform="rotate(-90 314.7 148.8)">x</text>
<text x="320" y="152.5" transform="rotate(-90 320 152.5)">TYP</text>
<text x="590.2" y="154.9" transform="rotate(63 590.2 154.9)">+0.038</text>
<text x="586.1" y="156.9" transform="rotate(63 586.1 156.9)">+0.020</text>
<text x="314.7" y="163.1" transform="rotate(-90 314.7 163.1)">0.5</text>
<text x="104" y="191.4">C</text>
<text x="156" y="191.4">C</text>
<text x="348.6" y="192.1">-0.007</text>
<text x="622.4" y="201.7" transform="rotate(31 622.4 201.7)">63°</text>
<text x="182.8" y="214.5" transform="rotate(-90 182.8 214.5)">75±0.2</text>
<text x="258.7" y="228.2" transform="rotate(-90 258.7 228.2)">0.8</text>
<text x="616.6" y="233.7">SECTION</text>
<text x="647.6" y="233.7">C-C</text>
<text x="605.5" y="239">SCALE/ÉCHELLE</text>
<text x="662.1" y="239">2:1</text>
<text x="172.2" y="254.4" transform="rotate(-90 172.2 254.4)">35±0.2</text>
<text x="161.8" y="273.2" transform="rotate(-90 161.8 273.2)">11.5</text>
<text x="79.8" y="292.5" transform="rotate(-90 79.8 292.5)">196</text>
<text x="326.5" y="292.1">+0.2</text>
<text x="315.7" y="296.7">3.5+0.1</text>
<text x="98" y="302" transform="rotate(-90 98 302)">157.5±0.1</text>
<text x="322.2" y="344.8">A</text>
<text x="562.8" y="342.6">HEAT</text>
<text x="562.8" y="347.8">1)</text>
<text x="573.8" y="347.8">TO</text>
<text x="582.6" y="342.6">TREATMENT</text>
<text x="585.8" y="347.8">BE</text>
<text x="597.7" y="347.8">TEMPERING</text>
<text x="621.7" y="342.6">NOTE</text>
<text x="636" y="347.8">UPTO</text>
<text x="641.9" y="342.6">:-</text>
<text x="656.3" y="347.8">52~55</text>
<text x="681.7" y="347.8">HRC.</text>
<text x="562.8" y="353.1">2)</text>
<text x="573.8" y="353.1">CASE</text>
<text x="593.9" y="353.1">DEPTH</text>
<text x="617.8" y="353.1">0.8~1.2mm.</text>
<text x="121.8" y="355.7">11.42°</text>
<text x="552.9" y="354.1">1</text>
<text x="562.8" y="358.3">3)</text>
<text x="573.8" y="358.3">THREADS</text>
<text x="605.6" y="358.3">TO</text>
<text x="617.6" y="358.3">BE</text>
<text x="629.5" y="358.3">KEEP</text>
<text x="649.5" y="358.3">SOFT.</text>
<text x="562.8" y="363.6">4)</text>
<text x="573.8" y="363.6">RETAPPING</text>
<text x="611.4" y="363.6">TO</text>
<text x="623.3" y="363.6">BE</text>
<text x="635.3" y="363.6">DONE</text>
<text x="656.3" y="363.6">AFTER</text>
<text x="679.2" y="363.6">SURFACE</text>
<text x="711.3" y="363.6">TREATMENT</text>
<text x="562.8" y="368.8">AT</text>
<text x="574.4" y="368.8">SUPPLIER</text>
<text x="607.8" y="368.8">END.(</text>
<text x="629.5" y="368.8">IF</text>
<text x="639" y="368.8">APPLICABLE</text>
<text x="679.6" y="368.8">)</text>
<text x="165.3" y="381.2" transform="rotate(-42 165.3 381.2)">R 2.5</text>
<text x="101" y="389.7" transform="rotate(84 101 389.7)">1.6</text>
<text x="328.6" y="389.1">0</text>
<text x="312.6" y="393.7">5.5-0.1</text>
<text x="455.8" y="394">SCALE/ÉCHELLE</text>
<text x="512.4" y="394">2:1</text>
<text x="553.2" y="393">NOTE</text>
<text x="573.4" y="393">:-(English)</text>
<text x="553.2" y="398.3">DEBURR</text>
<text x="581.6" y="398.3">ALL</text>
<text x="596.5" y="398.3">UNSPECIFIED</text>
<text x="640.6" y="398.3">HOLES</text>
<text x="664.8" y="398.3">AND</text>
<text x="681.5" y="398.3">SHARP</text>
<text x="705.9" y="398.3">EDGES.</text>
<text x="450" y="406.6">0</text>
<text x="420.7" y="411.2">=5 N9 -0.030 =</text>
<text x="553.2" y="408.8">NOTE</text>
<text x="573.4" y="408.8">:-(French)</text>
<text x="106.2" y="418">B</text>
<text x="369.5" y="418.5">R 2.5</text>
<text x="449" y="417.3">0.03 A</text>
<text x="553.2" y="414">ÉBAVUREZ</text>
<text x="589.1" y="414">TOUS</text>
<text x="609.5" y="414">LES</text>
<text x="624.8" y="414">TROUS</text>
<text x="649.1" y="414">NON</text>
<text x="666.5" y="414">SPÉCIFIÉS</text>
<text x="701.5" y="414">ET</text>
<text x="712.9" y="414">LES</text>
<text x="728.3" y="414">BORDS</text>
<text x="752.9" y="414">TRANCHANTS.</text>
<text x="157.4" y="430.6" transform="rotate(-28 157.4 430.6)">5.71°</text>
<text x="188.2" y="426.5" transform="rotate(-90 188.2 426.5)">20</text>
<text x="318.6" y="426.5" transform="rotate(-90 318.6 426.5)">15</text>
<text x="108.1" y="439.5" transform="rotate(-90 108.1 439.5)">5</text>
<text x="108.1" y="453.3" transform="rotate(-90 108.1 453.3)">2</text>
<text x="161.4" y="453.3">M12</text>
<text x="178.2" y="453.3">x</text>
<text x="186" y="453.3">1</text>
<text x="194.1" y="453.3">THRU`</text>
<text x="99.6" y="456.6" transform="rotate(-90 99.6 456.6)">8</text>
<text x="167" y="465.5">-0.010</text>
<text x="150.2" y="470.1">6 f6 -0.018</text>
<text x="356.8" y="468.8" transform="rotate(-90 356.8 468.8)">+0.2</text>
<text x="99.6" y="476.5" transform="rotate(-90 99.6 476.5)">10</text>
<text x="171.5" y="476.2">0.02 A</text>
<text x="361.4" y="477.4" transform="rotate(-90 361.4 477.4)">10+0.1</text>
<text x="112" y="491.3">A</text>
<text x="321.5" y="488.6" transform="rotate(-90 321.5 488.6)">45°</text>
<text x="146.3" y="495.1" transform="rotate(-90 146.3 495.1)">30°</text>
<text x="321.5" y="496.4" transform="rotate(-90 321.5 496.4)">x</text>
<text x="490.6" y="492">NOTE</text>
<text x="490.6" y="497.3">#</text>
<text x="499.2" y="497.3">MATERIAL:</text>
<text x="510.8" y="492">:</text>
<text x="517.3" y="492">(English)</text>
<text x="534.7" y="497.3">20MnCr5</text>
<text x="146.3" y="502.9" transform="rotate(-90 146.3 502.9)">x</text>
<text x="255.9" y="499.7">SECTION</text>
<text x="286.9" y="499.7">A-A</text>
<text x="490.6" y="502.5">#</text>
<text x="499.2" y="502.5">FINISH:</text>
<text x="525.6" y="502.5">I.Z.B.P.</text>
<text x="552.5" y="502.5">(TRIVALENT)</text>
<text x="244.6" y="505">SCALE/ÉCHELLE</text>
<text x="301.2" y="505">2:1</text>
<text x="388.3" y="507">DETAIL</text>
<text x="413.8" y="507">B</text>
<text x="490.6" y="507.8">#</text>
<text x="499.2" y="507.8">MACHINING:</text>
<text x="146.3" y="511" transform="rotate(-90 146.3 511)">1</text>
<text x="321.5" y="510.7" transform="rotate(-90 321.5 510.7)">0.5</text>
<text x="369.6" y="512.3">SCALE/ÉCHELLE</text>
<text x="426.2" y="512.3">4:1</text>
<text x="490.6" y="513">#</text>
<text x="499.2" y="513">WEIGHT(Kg</text>
<text x="537.2" y="513">):</text>
<text x="546.4" y="513">0.40</text>
<text x="564.7" y="513">kg</text>
<text x="97.9" y="520.7">SCALE/ÉCHELLE</text>
<text x="154.5" y="520.7">2:1</text>
<text x="490.6" y="523.5">NOTE</text>
<text x="510.9" y="523.5">:-(French)</text>
<text x="490.6" y="528.8">#</text>
<text x="499.2" y="528.8">MATÉRIEL</text>
<text x="532.3" y="528.8">:</text>
<text x="538.7" y="528.8">20MnCr5</text>
<text x="490.6" y="534">#</text>
<text x="490.6" y="539.3">#</text>
<text x="499.2" y="539.3">MACHINES</text>
<text x="499.2" y="534">FINITION</text>
<text x="529" y="534">:</text>
<text x="534.7" y="539.3">:</text>
<text x="539.6" y="534">I.Z.B.P.</text>
<text x="566.5" y="534">(TRIVALENT)</text>
<text x="490.6" y="544.5">#</text>
<text x="499.2" y="544.5">POIDS</text>
<text x="521.7" y="544.5">(Kg):</text>
<text x="541.9" y="544.5">0.40</text>
<text x="560.2" y="544.5">kg</text>
</g>
<text font-size="5.6" x="723.5" y="539.3">WIPRO PARI GROUP</text>
<g font-size="5.4">
<text x="114.5" y="67.6">O19.5-0.2</text>
<text x="325.7" y="108.9">O10-0.1</text>
<text x="322.6" y="115">a</text>
<text x="322" y="196.6">O20 g6 -0.020</text>
<text x="440.9" y="417.3">d</text>
<text x="164.8" y="476.2">a</text>
</g>
<g font-size="4.9">
<text x="42.9" y="6.7">1</text>
<text x="101.4" y="6.8">2</text>
<text x="152.5" y="6.8">3</text>
<text x="202.1" y="6.8">4</text>
<text x="252.1" y="6.8">5</text>
<text x="300.5" y="6.8">6</text>
<text x="352.6" y="6.8">7</text>
<text x="401.9" y="6.8">8</text>
<text x="448.4" y="6.8">9</text>
<text x="498.2" y="6.8">10</text>
<text x="546.4" y="6.8">11</text>
<text x="597" y="6.8">12</text>
<text x="648.5" y="6.6">13</text>
<text x="699.5" y="6.6">14</text>
<text x="749" y="6.8">15</text>
<text x="809.5" y="6.6">16</text>
<text x="9.6" y="26.7">M</text>
<text x="840.6" y="26.7">M</text>
<text x="9.6" y="71.4">L</text>
<text x="840.6" y="71.4">L</text>
<text x="9.6" y="124.2">K</text>
<text x="840.6" y="124.2">K</text>
<text x="9.6" y="173.4">J</text>
<text x="840.6" y="173.4">J</text>
<text x="9.6" y="222.7">H</text>
<text x="840.6" y="222.7">H</text>
<text x="9.6" y="274.3">G</text>
<text x="840.6" y="274.3">G</text>
<text x="9.6" y="322.7">F</text>
<text x="840.6" y="322.7">F</text>
<text x="9.6" y="373.4">E</text>
<text x="840.6" y="373.4">E</text>
<text x="9.6" y="423.8">D</text>
<text x="840.6" y="423.8">D</text>
<text x="9.6" y="472.9">C</text>
<text x="840.6" y="472.9">C</text>
<text x="9.6" y="522.1">B</text>
<text x="840.6" y="522.1">B</text>
<text x="9.6" y="568.7">A</text>
<text x="840.6" y="568.7">A</text>
<text x="17.2" y="577">NOTE FOR WIPRO PARI DESIGN -REF. ONLY</text>
<text x="44.6" y="582.3">WEAR DETAILS : N.A.</text>
<text x="42.9" y="590.7">1</text>
<text x="101.4" y="590.8">2</text>
<text x="152.5" y="590.8">3</text>
<text x="202.1" y="590.8">4</text>
<text x="252.1" y="590.8">5</text>
<text x="300.5" y="590.8">6</text>
<text x="352.6" y="590.8">7</text>
<text x="401.9" y="590.8">8</text>
<text x="448.4" y="590.8">9</text>
<text x="498.2" y="590.8">10</text>
<text x="546.4" y="590.8">11</text>
<text x="597" y="590.8">12</text>
<text x="648.5" y="590.6">13</text>
<text x="699.5" y="590.6">14</text>
<text x="749" y="590.8">15</text>
<text x="809.5" y="590.6">16</text>
</g>
<text font-size="4.2" x="677.1" y="13.9">NOTE : STANDARD FASTENER TORQUE AS PER STD-DES-01-00FR-DES-006-00</text>
<g font-size="3.9">
<text x="610.8" y="557.1">RESERVED</text>
<text x="635.3" y="557.1">SPACE</text>
<text x="610.8" y="562.7">FOR</text>
<text x="610.8" y="568.3">CONTROLLED</text>
<text x="640.7" y="568.3">COPY</text>
<text x="610.8" y="573.9">STAMP</text>
</g>
<g font-size="3.8">
<text x="653.1" y="530.9">REVISION</text>
<text x="708.9" y="530.9">DESCRIPTION</text>
<text x="779.4" y="530.9">DATE</text>
<text x="793.1" y="530.9">DRN.BY</text>
</g>
<text font-size="3.6" x="744.6" y="549.9">SPINDLE</text>
<text font-size="3.5" x="655.4" y="547.1">www.wipropari.com</text>
<text font-size="3.4" x="657.4" y="525.8">1</text>
<g font-size="3.1">
<text x="818.2" y="527.3">LIMITS</text>
<text x="815" y="545.5">DRAWING TYPE</text>
<text x="690" y="546.1">DESCRIPTION</text>
<text x="689.5" y="554.7">SURFACE AREA</text>
<text x="706.3" y="554.7">SURFACE TREATMENT</text>
<text x="742.7" y="554.7">MACHINING</text>
<text x="762.5" y="554.7">DESIGN UNIT</text>
<text x="783.6" y="554.7">DESIGN UNIT CD.</text>
<text x="811" y="554.5">TEAM NO.</text>
<text x="823.3" y="554.5">SHEET SIZE</text>
<text x="828.6" y="559.9">A1</text>
<text x="689.4" y="564.9">REFERENCE DWG.</text>
<text x="690.9" y="569.3">DRN.BY</text>
<text x="704.4" y="569.3">CHKD.BY</text>
<text x="719.6" y="569.3">APPD.BY</text>
<text x="739.7" y="569.2">MATERIAL</text>
<text x="741.9" y="564.8">PART CLASS.</text>
<text x="768.6" y="564.8">HEAT TREATMENT</text>
<text x="772.5" y="569.7">DRG./PART CODE</text>
<text x="811.9" y="569.4">REV.</text>
<text x="824.4" y="569.4">SCALE</text>
<text x="737.3" y="578.1">NET WEIGHT-Kg</text>
<text x="824.4" y="578.5">SHEET</text>
</g>
<text font-size="3" x="832.5" y="403.9">°</text>
<g font-size="2.8">
<text x="558.3" y="505.5">3.2</text>
<text x="813.5" y="531.5">Gen Tol.: IS 2102</text>
<text x="556.9" y="537.3">3.2</text>
<text x="652.1" y="550.5">1.ALL DIMENSIONS ARE</text>
<text x="652" y="556.5">2.DO NOT SCALE</text>
<text x="652" y="562.5">3.IF IN DOUBT ,</text>
<text x="652" y="569.3">LOCATION :</text>
<text x="657.2" y="575.8">ALL RIGHTS OF REPRODUCTION &amp;</text>
<text x="689.1" y="575">03006810</text>
<text x="703.4" y="575">03004785</text>
<text x="718.5" y="575">03002882</text>
<text x="657.7" y="579.2">DISTRIBUTION ARE RESERVED</text>
</g>
<g font-size="2.7">
<text x="817.3" y="549.9">MACHINING</text>
<text x="652.9" y="553.5">IN mm</text>
<text x="652.8" y="559.5">DRAWING.</text>
<text x="689.6" y="559.2">19.24 in^2</text>
<text x="724.1" y="559.3">#</text>
<text x="751" y="559.1">#</text>
<text x="766.6" y="559">WPES</text>
<text x="790.4" y="558.9">0300</text>
<text x="811.9" y="558.8">PL-02</text>
<text x="652.8" y="565.6">ASK TEAM MEMBER</text>
<text x="673.4" y="569.7">PUNE</text>
<text x="727.8" y="565">--</text>
<text x="761.5" y="564.9">B</text>
<text x="808" y="564.9">REF NOTE</text>
<text x="746.2" y="573.3">#</text>
<text x="825.6" y="573.5">2 : 1</text>
<text x="653.1" y="576.3">C</text>
<text x="689.4" y="582.5">25/03/2024</text>
<text x="703.7" y="582.5">25/03/2024</text>
<text x="718.7" y="582.7">25/03/2024</text>
<text x="742.3" y="582.2">0.40 kg</text>
<text x="824.2" y="582.4">1 OF 1</text>
</g>
<g font-size="2.5">
<text x="812.2" y="403.7">0.5 R</text>
<text x="825.3" y="403.9">0.5 X 45</text>
<text x="812.4" y="497.2">3 UP TO 6</text>
<text x="811.9" y="501.5">6 UP TO 30</text>
<text x="810.8" y="505.8">30 UP TO 120</text>
<text x="668.4" y="525">NOTE CHANGED AS PER COUSTMER DRAWING.</text>
<text x="777.3" y="524.8">25/03/2024</text>
<text x="793.8" y="524.8">03006751</text>
</g>
<g font-size="2.4">
<text x="807.9" y="392.1">DEBURR AND REMOVE SHARP</text>
<text x="808.2" y="394.8">EDGES UNLESS SHARP EDGE</text>
<text x="809.1" y="401">UNSP.RADII</text>
<text x="809.8" y="397.6">REQUIREMENT SPECIFIED</text>
<text x="824.4" y="400.7">UNSP.CHF.</text>
<text x="812.8" y="411.8">UP TO 10</text>
<text x="829.1" y="411.9">±1.5°</text>
<text x="811.4" y="416.1">10 UP TO 50</text>
<text x="828.5" y="416.1">±0°50'</text>
<text x="810.4" y="424.6">120 UP TO 400</text>
<text x="810.9" y="420.3">50 UP TO 120</text>
<text x="828.5" y="424.6">±0°15'</text>
<text x="828.5" y="420.4">±0°25'</text>
<text x="811.7" y="433.2">0.5 UP TO 3</text>
<text x="812.5" y="437.5">3 UP TO 6</text>
<text x="829.6" y="437.5">±0.2</text>
<text x="829.6" y="433.2">±0.1</text>
<text x="812" y="441.7">6 UP TO 30</text>
<text x="829.6" y="441.8">±0.5</text>
<text x="810.9" y="446">30 UP TO 120</text>
<text x="829.6" y="446">±0.8</text>
<text x="809.9" y="454.5">315 UP TO 1000</text>
<text x="810.3" y="450.3">120 UP TO 315</text>
<text x="829.6" y="450.3">±1.2</text>
<text x="830.7" y="454.5">±2</text>
<text x="809.4" y="458.7">1000 UP TO 2000</text>
<text x="830.6" y="458.7">±3</text>
<text x="811.9" y="463">OVER 2000</text>
<text x="830.7" y="463.1">±4</text>
<text x="813" y="471.7">UP TO 10</text>
<text x="830.1" y="471.7">±1°</text>
<text x="811.5" y="475.9">10 UP TO 50</text>
<text x="828.5" y="475.9">±0°30'</text>
<text x="810.5" y="484.4">120 UP TO 400</text>
<text x="811.2" y="480.1">50 UP TO 120</text>
<text x="828.5" y="484.4">±0°10'</text>
<text x="828.5" y="480.2">±0°20'</text>
<text x="811.8" y="493">0.5 UP TO 3</text>
<text x="829.6" y="493.1">±0.1</text>
<text x="829.6" y="497.3">±0.1</text>
<text x="829.6" y="501.5">±0.2</text>
<text x="829.6" y="505.8">±0.3</text>
<text x="809.8" y="514.3">315 UP TO 1000</text>
<text x="810.3" y="510.1">120 UP TO 315</text>
<text x="829.6" y="510.1">±0.5</text>
<text x="829.6" y="514.3">±0.8</text>
<text x="809.2" y="518.6">1000 UP TO 2000</text>
<text x="829.6" y="518.6">±1.2</text>
<text x="811.9" y="522.8">OVER 2000</text>
<text x="830.6" y="522.8">±2</text>
<text x="4.2" y="557" transform="rotate(-90 4.2 557)">Uploading\2022-23\P23Y5\P23Y5B154233.dft</text>
<text x="4.2" y="584.1" transform="rotate(-90 4.2 584.1)">\\srv01102\ExDM</text>
</g>
<g font-size="2.1">
<text x="811.6" y="406.2">UNSPECIFIED TOL.(FAB)</text>
<text x="812.5" y="408.6">FOR ANGULAR IN mm.</text>
<text x="811.6" y="427.8">UNSPECIFIED TOL.(FAB)</text>
<text x="813.7" y="430.1">FOR LINEAR IN mm.</text>
<text x="811.7" y="466.2">UNSPECIFIED TOL.(M/C)</text>
<text x="812.5" y="468.5">FOR ANGULAR IN mm.</text>
<text x="811.7" y="487.6">UNSPECIFIED TOL.(M/C)</text>
<text x="813.6" y="489.9">FOR LINEAR IN mm.</text>
</g>
</svg>
